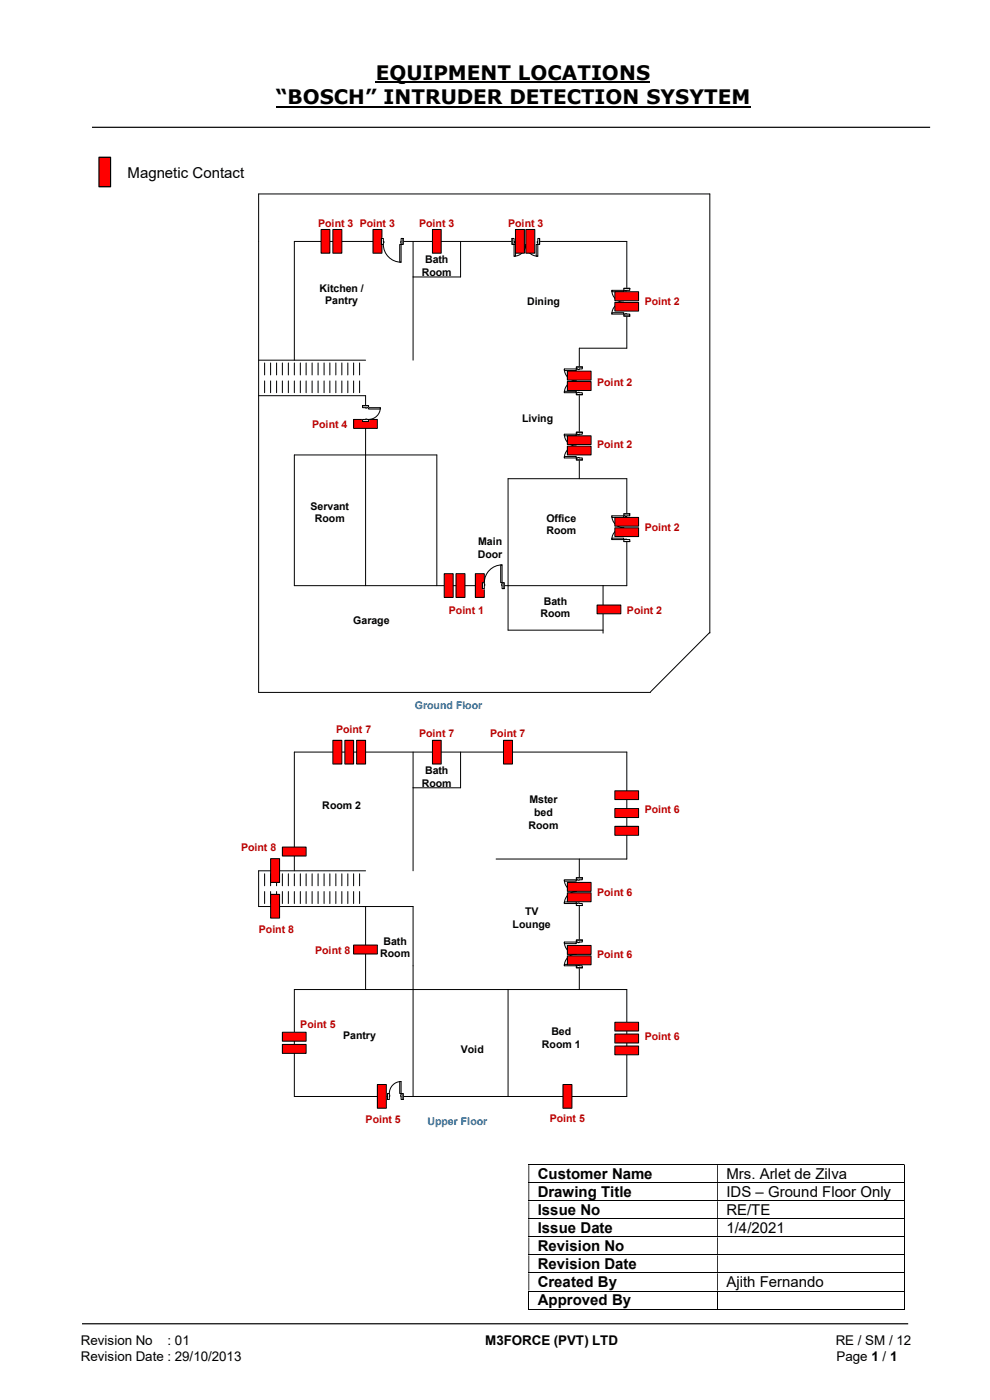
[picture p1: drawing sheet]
<svg xmlns="http://www.w3.org/2000/svg" width="210mm" height="297mm" viewBox="0 0 210 297" stroke-linecap="round" stroke-linejoin="round" font-family="sans-serif">
<path d="M79.7 17.5h58.2M58.5 22.6h100.7" fill="none" stroke="#000" stroke-width=".42"/>
<path d="M19.5 27h177.8M17.4 280.8h175.3" fill="none" stroke="#000" stroke-width=".25"/>
<g fill="none" stroke="#000" stroke-width=".21">
<path d="M112.1 247.1h79.7M112.1 250.9h79.7M112.1 254.8h79.7M112.1 258.6h79.7M191.9 247.2v3.6M191.9 251v3.7M191.9 254.8v3.7M191.9 258.7v3.6M112.1 262.4h79.7M112.1 266.2h79.7M112.1 270h79.7M112.1 273.9h79.7"/>
<path d="M112.1 277.7h40M112.2 274v3.8M152.2 274v3.8M152.3 277.7h39.5M191.9 262.5v3.6M191.9 266.3v3.7M191.9 270.1v3.7M191.9 274v3.8"/>
</g>
<g fill="#000">
<path d="M191.8 247h.2v.2h-.2zM112.1 247.2h.2v3.6h-.2zM152.1 247.2h.2v3.6h-.2z" fill-rule="evenodd"/>
<path d="M191.8 250.8h.2v.2h-.2zM112.1 251h.2v3.7h-.2zM152.1 251h.2v3.7h-.2z" fill-rule="evenodd"/>
<path d="M191.8 254.7h.2v.1h-.2zM112.1 254.8h.2v3.7h-.2zM152.1 254.8h.2v3.7h-.2z" fill-rule="evenodd"/>
<path d="M191.8 258.5h.2v.2h-.2zM112.1 258.7h.2v3.6h-.2zM152.1 258.7h.2v3.6h-.2z" fill-rule="evenodd"/>
<path d="M191.8 262.3h.2v.2h-.2zM112.1 262.5h.2v3.6h-.2zM152.1 262.5h.2v3.6h-.2z" fill-rule="evenodd"/>
<path d="M191.8 266.1h.2v.2h-.2zM112.1 266.3h.2v3.7h-.2zM152.1 266.3h.2v3.7h-.2z" fill-rule="evenodd"/>
<path d="M191.8 270h.2v.1h-.2zM112.1 270.1h.2v3.7h-.2zM152.1 270.1h.2v3.7h-.2z" fill-rule="evenodd"/>
</g>
<path d="M191.8 273.8h.2v.2h-.2zM191.8 277.6h.2v.2h-.2z" fill="#000"/>
<path d="M21 33.4h2.5v6.2h-2.5z" fill="#f00"/>
<path d="M21 33.4h2.5v6.2h-2.5z" fill="none" stroke="#000" stroke-width=".25"/>
<g fill="none" stroke="#000" stroke-width=".21">
<path d="M87.6 51.2v25.2M97.7 51.2v7.6h-10.1M54.9 76.4h22.7M56.1 77v2.5M57.4 77v2.5M58.7 77v2.5M59.9 77v2.5M61.2 77v2.5M62.4 76.4v-25.2h70.6v22.7h-10.1v27.7M62.4 77v2.5M63.7 77v2.5M64.9 77v2.5"/>
<path d="M66.2 77v2.5M67.5 77v2.5M68.7 77v2.5M70 77v2.5M71.2 77v2.5M72.5 77v2.5M73.8 77v2.5M75 77v2.5M76.3 77v2.5M54.9 83.9h22.7v40.3M56.1 80.8v2.5M57.4 80.8v2.5"/>
<path d="M58.7 80.8v2.5M59.9 80.8v2.5M61.2 80.8v2.5M62.4 80.8v2.5M63.7 80.8v2.5M64.9 80.8v2.5M66.2 80.8v2.5M67.5 80.8v2.5M68.7 80.8v2.5M70 80.8v2.5M71.2 80.8v2.5M72.5 80.8v2.5"/>
<path d="M73.8 80.8v2.5M75 80.8v2.5M76.3 80.8v2.5M92.7 124.2v-27.7h-30.3v27.7h70.6v-22.6h-25.2v32.1h20.1M127.9 124.2v10.1M150.6 134.2l-12.6 12.6M150.6 134.3v-93.2h-95.7v105.8h83.1M76.9 192.3h10.7v12.6M87.6 209.9h20.2"/>
</g>
<path d="M79.1 48.7h1.9v5h-1.9z" fill="#f00"/>
<path d="M79.1 48.7h1.9v5h-1.9z" fill="none" stroke="#000" stroke-width=".21"/>
<path d="M70.6 48.7h1.9v5h-1.9z" fill="#f00"/>
<path d="M70.6 48.7h1.9v5h-1.9z" fill="none" stroke="#000" stroke-width=".21"/>
<path d="M96.7 121.7h1.9v5h-1.9z" fill="#f00"/>
<path d="M96.7 121.7h1.9v5h-1.9z" fill="none" stroke="#000" stroke-width=".21"/>
<path d="M100.8 121.7h1.9v5h-1.9z" fill="#f00"/>
<path d="M100.8 121.7h1.9v5h-1.9z" fill="none" stroke="#000" stroke-width=".21"/>
<path d="M91.7 48.7h1.9v5h-1.9z" fill="#f00"/>
<path d="M91.7 48.7h1.9v5h-1.9z" fill="none" stroke="#000" stroke-width=".21"/>
<path d="M75 89h5.1v1.9h-5.1z" fill="#f00"/>
<path d="M75 89h5.1v1.9h-5.1z" fill="none" stroke="#000" stroke-width=".21"/>
<path d="M126.7 128.4h5v1.8h-5z" fill="#f00"/>
<g fill="none" stroke="#000" stroke-width=".21">
<path d="M126.7 128.4h5v1.8h-5zM87.6 159.6v25.1M97.7 159.6v7.5h-10.1M56.1 185.4v2.5M56.1 189.1v2.6M57.4 185.4v2.5M57.4 189.1v2.6M58.7 185.4v2.5M58.7 189.1v2.6M59.9 185.4v2.5M59.9 189.1v2.6M61.2 185.4v2.5"/>
<path d="M61.2 189.1v2.6M62.4 185.4v2.5M62.4 189.1v2.6M63.7 185.4v2.5M63.7 189.1v2.6M64.9 185.4v2.5M64.9 189.1v2.6M66.2 185.4v2.5M66.2 189.1v2.6M67.5 185.4v2.5M67.5 189.1v2.6M68.7 185.4v2.5"/>
<path d="M68.7 189.1v2.6M70 185.4v2.5M70 189.1v2.6M71.2 185.4v2.5M71.2 189.1v2.6M72.5 185.4v2.5M72.5 189.1v2.6M73.8 185.4v2.5M73.8 189.1v2.6M75 185.4v2.5M75 189.1v2.6M76.3 185.4v2.5"/>
<path d="M76.3 189.1v2.6M77.6 184.7h-22.7v7.6h22.7v17.6M105.2 182.2h27.8v-22.6h-70.6v25.1M122.9 182.2v27.7M87.6 204.9v27.7M87.6 209.9h-25.2v22.7h70.6v-22.7h-25.2v22.7"/>
</g>
<path d="M106.8 157.1h1.9v5h-1.9z" fill="#f00"/>
<path d="M106.8 157.1h1.9v5h-1.9z" fill="none" stroke="#000" stroke-width=".21"/>
<path d="M73.2 157.1h1.8v5h-1.8z" fill="#f00"/>
<path d="M73.2 157.1h1.8v5h-1.8z" fill="none" stroke="#000" stroke-width=".21"/>
<path d="M70.6 157.1h1.9v5h-1.9z" fill="#f00"/>
<path d="M70.6 157.1h1.9v5h-1.9z" fill="none" stroke="#000" stroke-width=".21"/>
<path d="M91.7 157.1h1.9v5h-1.9z" fill="#f00"/>
<path d="M91.7 157.1h1.9v5h-1.9z" fill="none" stroke="#000" stroke-width=".21"/>
<path d="M75 200.5h5.1v1.9h-5.1z" fill="#f00"/>
<path d="M75 200.5h5.1v1.9h-5.1z" fill="none" stroke="#000" stroke-width=".21"/>
<path d="M130.4 167.8h5.1v1.8h-5.1z" fill="#f00"/>
<path d="M130.4 167.8h5.1v1.8h-5.1z" fill="none" stroke="#000" stroke-width=".21"/>
<path d="M130.4 175.3h5.1v1.9h-5.1z" fill="#f00"/>
<path d="M130.4 175.3h5.1v1.9h-5.1z" fill="none" stroke="#000" stroke-width=".21"/>
<path d="M59.9 179.7h5v1.9h-5z" fill="#f00"/>
<path d="M59.9 179.7h5v1.9h-5z" fill="none" stroke="#000" stroke-width=".21"/>
<path d="M130.4 216.9h5.1v1.8h-5.1z" fill="#f00"/>
<path d="M130.4 216.9h5.1v1.8h-5.1z" fill="none" stroke="#000" stroke-width=".21"/>
<path d="M130.4 221.9h5.1v1.9h-5.1z" fill="#f00"/>
<path d="M130.4 221.9h5.1v1.9h-5.1z" fill="none" stroke="#000" stroke-width=".21"/>
<path d="M130.4 171.5h5.1v1.9h-5.1z" fill="#f00"/>
<path d="M130.4 171.5h5.1v1.9h-5.1z" fill="none" stroke="#000" stroke-width=".21"/>
<path d="M130.4 219.4h5.1v1.9h-5.1z" fill="#f00"/>
<path d="M130.4 219.4h5.1v1.9h-5.1z" fill="none" stroke="#000" stroke-width=".21"/>
<path d="M75.6 157.1h2v5h-2z" fill="#f00"/>
<path d="M75.6 157.1h2v5h-2z" fill="none" stroke="#000" stroke-width=".21"/>
<path d="M80.1 230.1h1.9v5h-1.9z" fill="#f00"/>
<path d="M80.1 230.1h1.9v5h-1.9z" fill="none" stroke="#000" stroke-width=".21"/>
<path d="M59.9 221.6h5v1.9h-5z" fill="#f00"/>
<path d="M59.9 221.6h5v1.9h-5z" fill="none" stroke="#000" stroke-width=".21"/>
<path d="M119.4 230.1h1.9v5h-1.9z" fill="#f00"/>
<path d="M119.4 230.1h1.9v5h-1.9z" fill="none" stroke="#000" stroke-width=".21"/>
<path d="M132.3 109h1.3v5.9h-1.3z" fill="#fff"/>
<path d="M132.3 109h1.3v5.9h-1.3z" fill="none" stroke="#fff" stroke-width=".21"/>
<path d="M132.3 109v.4h1.3v-.4zM132.3 114.5h1.3v.4h-1.3z" fill-rule="evenodd" fill="#fff"/>
<path d="M132.6 109.4h-.3v-.4h1.3v.4h-.6M132.6 114.5h-.3v.4h1.3v-.4h-.6" fill="none" stroke="#000" stroke-width=".21"/>
<path d="M132.6 109.4v.2h.4v-.2zM132.6 114.4l.4 .1z" fill-rule="evenodd" fill="#fff"/>
<path d="M129.8 109.4a2.55 2.55 0 0 0 2.5 2.6 2.52 2.52 0 0 0-2.5 2.5M132.3 109h1.3M132.3 114.9h1.3M132.6 109.4v.2h.4v-.2M132.6 114.5h.4" fill="none" stroke="#000" stroke-width=".21"/>
<path d="M129.8 114.2h2.5v.3h-2.5z" fill="#fff"/>
<path d="M129.8 114.2h2.5v.3h-2.5z" fill="none" stroke="#000" stroke-width=".21"/>
<path d="M129.8 109.4h2.5v.4h-2.5z" fill="#fff"/>
<path d="M129.8 109.4h2.5v.4h-2.5z" fill="none" stroke="#000" stroke-width=".21"/>
<path d="M80.9 50.5h4.6v1.4h-4.6z" fill="#fff"/>
<path d="M80.9 50.5h4.6v1.4h-4.6z" fill="none" stroke="#fff" stroke-width=".21"/>
<path d="M85.1 50.6h.4v1.3h-.4zM80.9 50.6v1.3h.4v-1.3z" fill-rule="evenodd" fill="#fff"/>
<path d="M81.3 51.2v-.6h-.4v1.3h.4v-.4M85.1 51.2v-.6h.4v1.3h-.4v-.4" fill="none" stroke="#000" stroke-width=".21"/>
<path d="M85 51.2l.1 .3zM81.3 51.2v.3h.1v-.3z" fill-rule="evenodd" fill="#fff"/>
<path d="M80.9 50.6v1.3M81.3 51.9a3.8 3.8 0 0 0 3.8 3.7M81.3 51.2h.1v.3h-.1M85.1 51.2v.3M85.5 50.6v1.3" fill="none" stroke="#000" stroke-width=".21"/>
<path d="M84.8 51.9h.3v3.7h-.3z" fill="#fff"/>
<path d="M84.8 51.9h.3v3.7h-.3z" fill="none" stroke="#000" stroke-width=".21"/>
<path d="M108.6 50.5h5.9v1.4h-5.9z" fill="#fff"/>
<path d="M108.6 50.5h5.9v1.4h-5.9z" fill="none" stroke="#fff" stroke-width=".21"/>
<path d="M108.6 50.6v1.3h.5v-1.3zM114.1 50.6h.4v1.3h-.4z" fill-rule="evenodd" fill="#fff"/>
<path d="M109.1 51.2v-.6h-.5v1.3h.5v-.4M114.1 51.2v-.6h.4v1.3h-.4v-.4" fill="none" stroke="#000" stroke-width=".21"/>
<path d="M109.1 51.2v.3zM114 51.2h.1v.3h-.1z" fill-rule="evenodd" fill="#fff"/>
<path d="M108.6 50.6v1.3M109.1 51.2v.3M109.1 54.4a2.53 2.53 0 0 0 2.4-2.5 2.54 2.54 0 0 0 2.6 2.5M114.1 51.2h-.1v.3h.1M114.5 50.6v1.3" fill="none" stroke="#000" stroke-width=".21"/>
<path d="M113.7 51.9h.4v2.5h-.4z" fill="#fff"/>
<path d="M113.7 51.9h.4v2.5h-.4z" fill="none" stroke="#000" stroke-width=".21"/>
<path d="M109.1 51.9h.2v2.5h-.2z" fill="#fff"/>
<path d="M109.1 51.9h.2v2.5h-.2z" fill="none" stroke="#000" stroke-width=".21"/>
<path d="M122.2 77.9h1.4v5.8h-1.4z" fill="#fff"/>
<path d="M122.2 77.9h1.4v5.8h-1.4z" fill="none" stroke="#fff" stroke-width=".21"/>
<path d="M122.3 77.9v.4h1.2v-.4zM122.3 83.3h1.2v.4h-1.2z" fill-rule="evenodd" fill="#fff"/>
<path d="M122.6 78.3h-.3v-.4h1.2v.4h-.6M122.6 83.3h-.3v.4h1.2v-.4h-.6" fill="none" stroke="#000" stroke-width=".21"/>
<path d="M122.6 78.3v.1h.3v-.1zM122.6 83.2l.3 .1z" fill-rule="evenodd" fill="#fff"/>
<path d="M119.7 78.3a2.55 2.55 0 0 0 2.6 2.5 2.52 2.52 0 0 0-2.6 2.5M122.3 77.9h1.2M122.6 78.3v.1h.3v-.1M122.3 83.7h1.2M122.6 83.3h.3" fill="none" stroke="#000" stroke-width=".21"/>
<path d="M119.7 83h2.6v.3h-2.6z" fill="#fff"/>
<path d="M119.7 83h2.6v.3h-2.6z" fill="none" stroke="#000" stroke-width=".21"/>
<path d="M119.7 78.3h2.6v.3h-2.6z" fill="#fff"/>
<path d="M119.7 78.3h2.6v.3h-2.6z" fill="none" stroke="#000" stroke-width=".21"/>
<path d="M122.2 199.4h1.4v5.9h-1.4z" fill="#fff"/>
<path d="M122.2 199.4h1.4v5.9h-1.4z" fill="none" stroke="#fff" stroke-width=".21"/>
<path d="M122.3 199.4v.5h1.2v-.5zM122.3 204.9h1.2v.4h-1.2z" fill-rule="evenodd" fill="#fff"/>
<path d="M122.6 199.9h-.3v-.5h1.2v.5h-.6M122.6 204.9h-.3v.4h1.2v-.4h-.6" fill="none" stroke="#000" stroke-width=".21"/>
<path d="M122.6 199.9v.1h.3v-.1zM122.6 204.8l.3 .1z" fill-rule="evenodd" fill="#fff"/>
<path d="M119.7 199.9a2.55 2.55 0 0 0 2.6 2.5 2.52 2.52 0 0 0-2.6 2.5M122.3 199.4h1.2M122.6 199.9v.1h.3v-.1M122.3 205.3h1.2M122.6 204.9h.3" fill="none" stroke="#000" stroke-width=".21"/>
<path d="M119.7 204.6h2.6v.3h-2.6z" fill="#fff"/>
<path d="M119.7 204.6h2.6v.3h-2.6z" fill="none" stroke="#000" stroke-width=".21"/>
<path d="M119.7 199.9h2.6v.3h-2.6z" fill="#fff"/>
<path d="M119.7 199.9h2.6v.3h-2.6z" fill="none" stroke="#000" stroke-width=".21"/>
<path d="M122.2 186.2h1.4v5.9h-1.4z" fill="#fff"/>
<path d="M122.2 186.2h1.4v5.9h-1.4z" fill="none" stroke="#fff" stroke-width=".21"/>
<path d="M122.3 186.2v.4h1.2v-.4zM122.3 191.7h1.2v.4h-1.2z" fill-rule="evenodd" fill="#fff"/>
<path d="M122.6 186.6h-.3v-.4h1.2v.4h-.6M122.6 191.7h-.3v.4h1.2v-.4h-.6" fill="none" stroke="#000" stroke-width=".21"/>
<path d="M122.6 186.6l.3 .1zM122.6 191.6h.3v.1h-.3z" fill-rule="evenodd" fill="#fff"/>
<path d="M119.7 186.6a2.51 2.51 0 0 0 2.6 2.5 2.55 2.55 0 0 0-2.6 2.6M122.3 186.2h1.2M122.3 192.1h1.2M122.6 186.6h.3M122.6 191.7v-.1h.3v.1" fill="none" stroke="#000" stroke-width=".21"/>
<path d="M119.7 191.3h2.6v.4h-2.6z" fill="#fff"/>
<path d="M119.7 191.3h2.6v.4h-2.6z" fill="none" stroke="#000" stroke-width=".21"/>
<path d="M119.7 186.6h2.6v.3h-2.6z" fill="#fff"/>
<path d="M119.7 186.6h2.6v.3h-2.6z" fill="none" stroke="#000" stroke-width=".21"/>
<path d="M122.2 91.7h1.4v5.9h-1.4z" fill="#fff"/>
<path d="M122.2 91.7h1.4v5.9h-1.4z" fill="none" stroke="#fff" stroke-width=".21"/>
<path d="M122.3 91.7v.4h1.2v-.4zM122.3 97.2h1.2v.4h-1.2z" fill-rule="evenodd" fill="#fff"/>
<path d="M122.6 92.1h-.3v-.4h1.2v.4h-.6M122.6 97.2h-.3v.4h1.2v-.4h-.6" fill="none" stroke="#000" stroke-width=".21"/>
<path d="M122.6 92.1v.1h.3v-.1zM122.6 97.1l.3 .1z" fill-rule="evenodd" fill="#fff"/>
<path d="M119.7 92.1a2.55 2.55 0 0 0 2.6 2.6 2.52 2.52 0 0 0-2.6 2.5M122.3 91.7h1.2M122.3 97.6h1.2M122.6 92.1v.1h.3v-.1M122.6 97.2h.3" fill="none" stroke="#000" stroke-width=".21"/>
<path d="M119.7 96.9h2.6v.3h-2.6z" fill="#fff"/>
<path d="M119.7 96.9h2.6v.3h-2.6z" fill="none" stroke="#000" stroke-width=".21"/>
<path d="M119.7 92.1h2.6v.4h-2.6z" fill="#fff"/>
<path d="M119.7 92.1h2.6v.4h-2.6z" fill="none" stroke="#000" stroke-width=".21"/>
<path d="M76.9 86.1h1.3v3.3h-1.3z" fill="#fff"/>
<path d="M76.9 86.1h1.3v3.3h-1.3z" fill="none" stroke="#fff" stroke-width=".21"/>
<path d="M76.9 86.1h1.3v.4h-1.3zM76.9 89v.4h1.3v-.4z" fill-rule="evenodd" fill="#fff"/>
<path d="M77.6 86.5h-.7v-.4h1.3v.4h-.3M77.6 89h-.7v.4h1.3v-.4h-.3" fill="none" stroke="#000" stroke-width=".21"/>
<path d="M77.6 86.5l.3 .1zM77.6 88.9l.3 .1z" fill-rule="evenodd" fill="#fff"/>
<path d="M76.9 86.1h1.3M76.9 89.4h1.3M77.6 86.5h.3M77.6 89h.3M80.7 86.5a2.5 2.5 0 0 1-2.5 2.5" fill="none" stroke="#000" stroke-width=".21"/>
<path d="M78.2 86.5h2.5v.3h-2.5z" fill="#fff"/>
<path d="M78.2 86.5h2.5v.3h-2.5z" fill="none" stroke="#000" stroke-width=".21"/>
<path d="M82.2 231.9h3.3v1.4h-3.3z" fill="#fff"/>
<path d="M82.2 231.9h3.3v1.4h-3.3z" fill="none" stroke="#fff" stroke-width=".21"/>
<path d="M85.1 232v1.3h.4v-1.3zM82.2 232h.4v1.3h-.4z" fill-rule="evenodd" fill="#fff"/>
<path d="M82.6 232.3v-.3h-.4v1.3h.4v-.7M85.1 232.3v-.3h.4v1.3h-.4v-.7" fill="none" stroke="#000" stroke-width=".21"/>
<path d="M85 232.3l.1 .3zM82.6 232.3l.1 .3z" fill-rule="evenodd" fill="#fff"/>
<path d="M82.2 232v1.3M82.6 232.3v.3M85.1 229.4a2.51 2.51 0 0 0-2.5 2.6M85.1 232.3v.3M85.5 232v1.3" fill="none" stroke="#000" stroke-width=".21"/>
<path d="M84.8 229.4h.3v2.6h-.3z" fill="#fff"/>
<path d="M84.8 229.4h.3v2.6h-.3z" fill="none" stroke="#000" stroke-width=".21"/>
<path d="M132.3 61.2h1.3v5.9h-1.3z" fill="#fff"/>
<path d="M132.3 61.2h1.3v5.9h-1.3z" fill="none" stroke="#fff" stroke-width=".21"/>
<path d="M132.3 61.2v.4h1.3v-.4zM132.3 66.6h1.3v.5h-1.3z" fill-rule="evenodd" fill="#fff"/>
<path d="M132.6 61.6h-.3v-.4h1.3v.4h-.6M132.6 66.6h-.3v.5h1.3v-.5h-.6" fill="none" stroke="#000" stroke-width=".21"/>
<path d="M132.6 61.6v.1h.4v-.1zM132.6 66.5l.4 .1z" fill-rule="evenodd" fill="#fff"/>
<path d="M129.8 61.6a2.55 2.55 0 0 0 2.5 2.5 2.52 2.52 0 0 0-2.5 2.5M132.3 61.2h1.3M132.3 67.1h1.3M132.6 61.6v.1h.4v-.1M132.6 66.6h.4" fill="none" stroke="#000" stroke-width=".21"/>
<path d="M129.8 66.3h2.5v.3h-2.5z" fill="#fff"/>
<path d="M129.8 66.3h2.5v.3h-2.5z" fill="none" stroke="#000" stroke-width=".21"/>
<path d="M129.8 61.6h2.5v.3h-2.5z" fill="#fff"/>
<path d="M129.8 61.6h2.5v.3h-2.5z" fill="none" stroke="#000" stroke-width=".21"/>
<path d="M102.3 123.6h4.6v1.3h-4.6z" fill="#fff"/>
<path d="M102.3 123.6h4.6v1.3h-4.6z" fill="none" stroke="#fff" stroke-width=".21"/>
<path d="M106.5 123.6v1.3h.4v-1.3zM102.3 123.6h.4v1.3h-.4z" fill-rule="evenodd" fill="#fff"/>
<path d="M102.7 123.9v-.3h-.4v1.3h.4v-.7M106.5 123.9v-.3h.4v1.3h-.4v-.7" fill="none" stroke="#000" stroke-width=".21"/>
<path d="M106.4 123.9l.1 .3zM102.7 123.9l.1 .3z" fill-rule="evenodd" fill="#fff"/>
<path d="M106.5 119.8a3.8 3.8 0 0 0-3.8 3.8M102.3 123.6v1.3M102.7 123.9v.3M106.5 123.9v.3M106.9 123.6v1.3" fill="none" stroke="#000" stroke-width=".21"/>
<path d="M106.2 119.8h.3v3.8h-.3z" fill="#fff"/>
<path d="M106.2 119.8h.3v3.8h-.3z" fill="none" stroke="#000" stroke-width=".21"/>
<path d="M68.1 48.7h1.9v5h-1.9z" fill="#f00"/>
<path d="M68.1 48.7h1.9v5h-1.9z" fill="none" stroke="#000" stroke-width=".21"/>
<path d="M94.2 121.7h1.9v5h-1.9z" fill="#f00"/>
<path d="M94.2 121.7h1.9v5h-1.9z" fill="none" stroke="#000" stroke-width=".21"/>
<path d="M57.4 182.2h1.9v5h-1.9z" fill="#f00"/>
<path d="M57.4 182.2h1.9v5h-1.9z" fill="none" stroke="#000" stroke-width=".21"/>
<path d="M57.4 189.7h1.9v5.1h-1.9z" fill="#f00"/>
<path d="M57.4 189.7h1.9v5.1h-1.9z" fill="none" stroke="#000" stroke-width=".21"/>
<path d="M111.5 48.7h2v5h-2z" fill="#f00"/>
<path d="M111.5 48.7h2v5h-2z" fill="none" stroke="#000" stroke-width=".21"/>
<path d="M109.3 48.7h2v5h-2z" fill="#f00"/>
<path d="M109.3 48.7h2v5h-2z" fill="none" stroke="#000" stroke-width=".21"/>
<path d="M130.4 64.1h5.1v1.9h-5.1z" fill="#f00"/>
<path d="M130.4 64.1h5.1v1.9h-5.1z" fill="none" stroke="#000" stroke-width=".21"/>
<path d="M130.4 61.9h5.1v1.9h-5.1z" fill="#f00"/>
<path d="M130.4 61.9h5.1v1.9h-5.1z" fill="none" stroke="#000" stroke-width=".21"/>
<path d="M120.4 80.9h5v1.9h-5z" fill="#f00"/>
<path d="M120.4 80.9h5v1.9h-5z" fill="none" stroke="#000" stroke-width=".21"/>
<path d="M120.4 78.7h5v1.9h-5z" fill="#f00"/>
<path d="M120.4 78.7h5v1.9h-5z" fill="none" stroke="#000" stroke-width=".21"/>
<path d="M120.4 94.7h5v1.8h-5z" fill="#f00"/>
<path d="M120.4 94.7h5v1.8h-5z" fill="none" stroke="#000" stroke-width=".21"/>
<path d="M120.4 92.5h5v1.8h-5z" fill="#f00"/>
<path d="M120.4 92.5h5v1.8h-5z" fill="none" stroke="#000" stroke-width=".21"/>
<path d="M130.4 112h5.1v1.8h-5.1z" fill="#f00"/>
<path d="M130.4 112h5.1v1.8h-5.1z" fill="none" stroke="#000" stroke-width=".21"/>
<path d="M130.4 109.8h5.1v1.8h-5.1z" fill="#f00"/>
<path d="M130.4 109.8h5.1v1.8h-5.1z" fill="none" stroke="#000" stroke-width=".21"/>
<path d="M120.4 200.6h5v1.9h-5z" fill="#f00"/>
<path d="M120.4 200.6h5v1.9h-5z" fill="none" stroke="#000" stroke-width=".21"/>
<path d="M120.4 202.8h5v1.9h-5z" fill="#f00"/>
<path d="M120.4 202.8h5v1.9h-5z" fill="none" stroke="#000" stroke-width=".21"/>
<path d="M120.4 187.2h5v1.9h-5z" fill="#f00"/>
<path d="M120.4 187.2h5v1.9h-5z" fill="none" stroke="#000" stroke-width=".21"/>
<path d="M120.4 189.4h5v1.9h-5z" fill="#f00"/>
<path d="M120.4 189.4h5v1.9h-5z" fill="none" stroke="#000" stroke-width=".21"/>
<path d="M59.9 219h5v1.9h-5z" fill="#f00"/>
<path d="M59.9 219h5v1.9h-5z" fill="none" stroke="#000" stroke-width=".21"/>
<g font-size="4.2">
<text x="79.7" y="17">EQUIPMENT LOCATIONS</text>
<text x="58.5" y="22.1">“BOSCH” INTRUDER DETECTION SYSYTEM</text>
</g>
<g font-size="3.2">
<text x="27.1" y="37.7">Magnetic Contact</text>
<text x="114.1" y="250.1">Customer Name</text>
<text x="154.1" y="250.1">Mrs. Arlet de Zilva</text>
<text x="114.1" y="254">Drawing Title</text>
<text x="114.1" y="257.8">Issue No</text>
<text x="154.1" y="254">IDS – Ground Floor Only</text>
<text x="154.1" y="257.8">RE/TE</text>
<text x="114.1" y="261.6">Issue Date</text>
<text x="154.1" y="261.6">1/4/2021</text>
<text x="114.1" y="265.5">Revision No</text>
<text x="114.1" y="269.3">Revision Date</text>
<text x="114.1" y="273.1">Created By</text>
<text x="154.1" y="273.1">Ajith Fernando</text>
<text x="114.1" y="276.9">Approved By</text>
</g>
<g font-size="2.8">
<text x="17.1" y="285.4">Revision No</text>
<text x="35.5" y="285.4">: 01</text>
<text x="102.9" y="285.4">M3FORCE (PVT) LTD</text>
<text x="177.3" y="285.4">RE / SM / 12</text>
<text x="17.1" y="288.7">Revision Date : 29/10/2013</text>
<text x="177.5" y="288.7">Page 1 / 1</text>
</g>
<g font-size="2.2" fill="#c00000">
<text x="67.5" y="48.1">Point 3 Point 3</text>
<text x="88.9" y="48.1">Point 3</text>
<text x="107.8" y="48.1">Point 3</text>
<text x="136.8" y="64.7">Point 2</text>
<text x="126.7" y="81.8">Point 2</text>
<text x="66.3" y="90.9">Point 4</text>
<text x="126.7" y="95">Point 2</text>
<text x="136.8" y="112.6">Point 2</text>
<text x="95.2" y="130.2">Point 1</text>
<text x="133" y="130.2">Point 2</text>
<text x="71.3" y="155.4">Point 7</text>
<text x="88.9" y="156.4">Point 7</text>
<text x="104" y="156.4">Point 7</text>
<text x="136.8" y="172.5">Point 6</text>
<text x="51.1" y="180.6">Point 8</text>
<text x="126.7" y="190.1">Point 6</text>
<text x="54.9" y="198">Point 8</text>
<text x="66.9" y="202.4">Point 8</text>
<text x="126.7" y="203.2">Point 6</text>
<text x="63.7" y="218.1">Point 5</text>
<text x="136.8" y="220.6">Point 6</text>
<text x="77.6" y="238.2">Point 5</text>
<text x="116.6" y="238">Point 5</text>
</g>
<g font-size="2.2">
<text x="89.5" y="58.5">Room</text>
<text x="90.2" y="55.8">Bath</text>
<text x="67.8" y="61.8">Kitchen /</text>
<text x="69" y="64.5">Pantry</text>
<text x="111.8" y="64.7">Dining</text>
<text x="110.7" y="89.6">Living</text>
<text x="65.9" y="108.2">Servant</text>
<text x="66.8" y="110.8">Room</text>
<text x="115.9" y="110.7">Office</text>
<text x="115.9" y="113.4">Room</text>
<text x="101.3" y="118.4">Door</text>
<text x="101.4" y="115.7">Main</text>
<text x="114.6" y="131">Room</text>
<text x="115.4" y="128.3">Bath</text>
<text x="74.9" y="132.5">Garage</text>
<text x="89.5" y="166.9">Room</text>
<text x="90.2" y="164.2">Bath</text>
<text x="68.4" y="171.6">Room 2</text>
<text x="112.3" y="170.4">Mster</text>
<text x="113.3" y="173.1">bed</text>
<text x="112.1" y="175.8">Room</text>
<text x="108.8" y="196.8">Lounge</text>
<text x="111.4" y="194.1">TV</text>
<text x="80.6" y="203.1">Room</text>
<text x="81.3" y="200.4">Bath</text>
<text x="72.8" y="220.4">Pantry</text>
<text x="117" y="219.6">Bed</text>
<text x="97.8" y="223.5">Void</text>
<text x="115" y="222.3">Room 1</text>
</g>
<g font-size="2.2" fill="#0070c0">
<text x="88" y="150.4">Ground Floor</text>
<text x="90.7" y="238.6">Upper Floor</text>
</g>
</svg>
